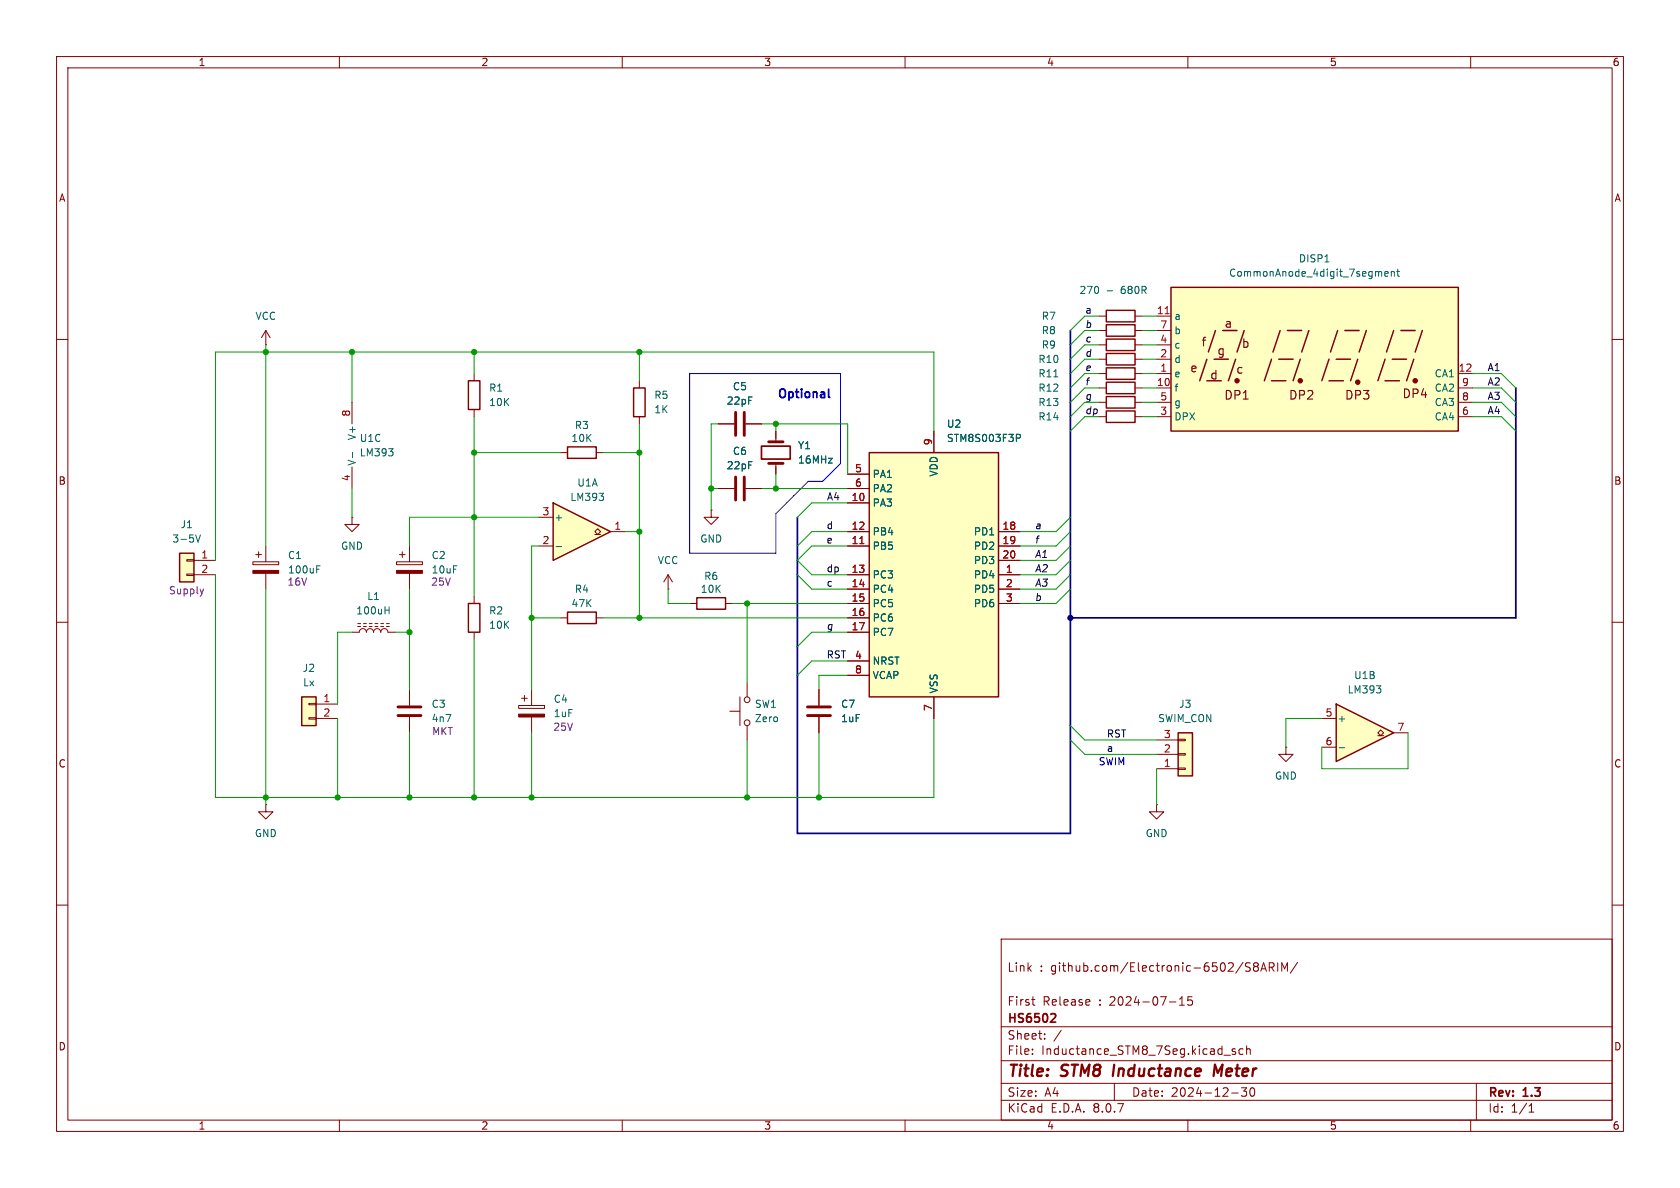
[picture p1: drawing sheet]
<svg xmlns="http://www.w3.org/2000/svg" width="297mm" height="210mm" viewBox="0 0 297 210" stroke-linecap="round" stroke-linejoin="round" font-family="sans-serif">
<g fill="none" stroke="#840000" stroke-width=".18">
<path d="M10 10h277v190h-277zM12 12h273v186h-273zM60 10v2M110 10v2M160 10v2M210 10v2M260 10v2M10 60h2M285 60h2M10 110h2M285 110h2M10 160h2"/>
<path d="M177 166h108v32h-108zM182.4 176.7h.6M182.7 177.6l.3 .1M192.6 176.8l.1 .3-.7 .1M206.7 177.1h1.2M208.5 177.7h.9M208.5 176.6l.5-.4v1.5M210.7 176.2h-.7v.7l.2-.1h.5l.1 .3-.1 .5-.2 .1-.5-.1M220.7 171l.3 .3v.3l-.3 .1M220.8 170.2l.2 .1M221.9 170.8l-.3-.2 .3-.4 .4 .1 .2 .2-.3 .3M221.9 170.8l-.3 .3 .1 .5 .2 .1 .4-.1 .2-.2-.1-.4-.2-.2"/>
<path d="M221.9 170.8h.3M222.9 171.7l.5-1.5 .5 1.5M223 171.3h.7M224.4 171l.7-.1 .1-.2v-.4l-.2-.1h-.6v1.5M224.7 171l.5 .7M225.9 170.2v1.5M226.6 171.7v-1.5l.5 1.1 .5-1.1v1.5M229.4 170.1l-1.3 2M285 160h2M60 198v2M110 198v2M160 198v2"/>
<path d="M177 194.5h108M177 191.5h108M177 187.5h108M177 181.5h108M182.5 186.3v.1M182.5 185.5v.1M184.7 183.6v.1M184.7 182.8v.1M187.6 182.1l-1.3 2M197 191.5v3M210 198v2M217.7 193.2h1.2"/>
<path d="M218.4 185.5l-.4-.1-.2 .2 .1 .2 .5 .2v.3h-.6M219.5 192.3h.9l-.5 .6 .4 .1v.7l-.2 .1h-.4l-.2-.1M219.7 185.5l-.4-.1-.3 .3v.4l.2 .2h.5M220.4 184.9v1.5M220.4 185.5l.2-.1 .4 .1v.9M221.1 192.4l.2-.1a.81 .81 0 0 1 .6 .6 .81 .81 0 0 1-.3 .8l-.1 .1a.81 .81 0 0 1-.4-1.4zM260 198v2M261 191.5v6.5M270.3 196.6h.9M270.3 195.5l.4-.4v1.5"/>
</g>
<path d="M197 188.2l-.3 2M216.1 188.2l-.8 1.4-.5-1.4-.3 2" fill="none" stroke="#840000" stroke-width=".4"/>
<path d="M186 179.2l.5 .1 .1 .3-.9 1.1h.9" fill="none" stroke="#840000" stroke-width=".3"/>
<path d="M236.2 124.5l10.2 5-10.2 5.1z" fill="#ffffc2"/>
<path d="M195.6 54.9h5.1v2h-5.1zM195.6 59.9h5.1v2.1h-5.1zM195.6 67.6h5.1v2h-5.1zM195.6 70.1h5.1v2h-5.1zM82.8 106.7h2v5.1h-2zM236.2 124.5l10.2 5-10.2 5.1z" fill="none" stroke="#840000" stroke-width=".25"/>
<g fill="none" stroke="#840000" stroke-width=".18">
<path d="M194.3 55.9h1.3M200.7 55.9h1.2M194.3 68.6h1.3M194.3 61h1.3M194.3 71.1h1.3M200.7 68.6h1.2M200.7 61h1.2M200.7 71.1h1.2M62.2 91.4v1.3h1.3l-1.3 1.3-1.2-1.3h1.2M62.2 91.4h.1M83.8 105.4v1.3M83.8 111.8v1.2"/>
<path d="M72.4 121.9v2.8M72.4 126.7v2.8M233.7 127h2.5M233.7 132.1h2.5M243.6 130h.5l-.5-.5 .5-.5 .5 .5-.5 .5h.5M246.4 129.5h2.5"/>
</g>
<path d="M195.7 51.4h1M236.7 132.2h1M243.3 121.2h.8l-.4 .5M244.1 121.8v.6" fill="none" stroke="#006464" stroke-width=".18"/>
<path d="M70.4 126.5h4M70.4 125h4" fill="none" stroke="#840000" stroke-width=".51"/>
<path d="M97.8 88.9l10.1 5.1-10.1 5.1z" fill="#ffffc2"/>
<path d="M97.8 88.9l10.1 5.1-10.1 5.1z" fill="none" stroke="#840000" stroke-width=".25"/>
<path d="M95.2 96.5h2.6M95.2 91.4h2.6M105.2 94.5h.5l-.5-.5 .5-.5 .5 .5-.5 .5h.5M107.9 94h2.6M91.7 124.7h4.6v.5h-4.6zM92.2 123.4h1M92.7 122.9v1.1M94 121.9v2.8M94 126.7v2.8M227.3 132.1v1.3h1.3l-1.3 1.2-1.2-1.2h1.2M227.3 132.1h.1" fill="none" stroke="#840000" stroke-width=".18"/>
<path d="M98.3 96.6h1M105.9 87.2h.8l-.4 .5M106.6 87.8v.5" fill="none" stroke="#006464" stroke-width=".18"/>
<path d="M91.7 126.2h4.6v.5h-4.6z" fill="#840000" stroke="#840000" stroke-width=".18"/>
<path d="M31.7 97.8h2.6v5.1h-2.6z" fill="#ffffc2"/>
<g fill="none" stroke="#840000" stroke-width=".18">
<path d="M194.3 58.4h1.3M200.7 58.4h1.2M83.8 66v1.3M83.8 72.4v1.3M113 67.3v1.3M113 73.7v1.2M127 74.9h2.8M131.8 74.9h2.8M137.2 76.2v1.9M194.3 73.7h1.3M194.3 63.5h1.3M194.3 66h1.3"/>
<path d="M200.7 73.7h1.2M200.7 63.5h1.2M200.7 66h1.2M33 98.9h1.3v.3h-1.3zM34.3 99.1h3.8M44.7 99.3h4.6v.5h-4.6zM45.2 98h1M45.7 97.5v1.1M47 96.5v2.8M99.1 80h1.2M105.4 80h1.3M125.7 90.2v1.2h1.3l-1.3 1.3-1.2-1.3h1.2"/>
<path d="M125.7 90.2h.1M137.2 81.9v1.9M33 101.5h1.3v.2h-1.3zM34.3 101.6h3.8M47 101.3v2.8M118.1 104.1h.1M118.1 101.6l-.8 1.3M118.1 101.6v2.5M118.1 101.6l.8 1.3M121.9 106.7h1.3M128.3 106.7h1.2M144.8 121.9v2.8"/>
<path d="M144.8 126.7v2.8M204.5 142.2v1.3h1.2l-1.2 1.3-1.3-1.3h1.3M204.5 142.2h.1"/>
</g>
<path d="M195.6 57.4h5.1v2h-5.1zM82.8 67.3h2v5.1h-2zM100.3 79h5.1v2h-5.1zM112 68.6h2v5.1h-2zM195.6 72.6h5.1v2.1h-5.1zM195.6 62.5h5.1v2h-5.1zM195.6 65h5.1v2.1h-5.1zM31.7 97.8h2.6v5.1h-2.6zM123.2 105.7h5.1v2h-5.1z" fill="none" stroke="#840000" stroke-width=".25"/>
<path d="M186.3 66.6h.7M34.6 94.6l.4 1.2 .4-1.2M56 100.6h.4M56 100h.6" fill="none" stroke="#006464" stroke-width=".18"/>
<path d="M36 104.1l-.3 .9" fill="none" stroke="#840084" stroke-width=".18"/>
<path d="M130 72.9v4.1M131.6 72.9v4.1M135.9 78.1h2.5M135.9 81.9h2.5M142.7 126.5h4.1M142.7 125h4.1" fill="none" stroke="#840000" stroke-width=".51"/>
<path d="M134.6 78.9h5.1v2.3h-5.1z" fill="none" stroke="#840000" stroke-width=".3"/>
<path d="M44.7 100.8h4.6v.5h-4.6z" fill="#840000" stroke="#840000" stroke-width=".18"/>
<path d="M208.3 129.5h2.5v7.7h-2.5z" fill="#ffffc2"/>
<g fill="none" stroke="#840000" stroke-width=".18">
<path d="M47 58.4l-.8 1.3M47 58.4v2.6M47 58.4l.8 1.3M47 61h.1M62.2 71.1v3.8M62.2 82.6v3.8M62.2 111.8h1.3a.64 .64 0 0 1 .6-.7 .64 .64 0 0 1 .7 .7 .64 .64 0 0 1 .6-.7 .64 .64 0 0 1 .6 .7 .64 .64 0 0 1 .7-.7 .64 .64 0 0 1 .6 .7 .64 .64 0 0 1 .6-.7 .64 .64 0 0 1 .7 .7h1.2M63.2 110.7h.6M63.2 110.2h.6M64.3 110.7h.5M64.3 110.2h.5M65.3 110.7h.5"/>
<path d="M65.3 110.2h.5M66.3 110.7h.5M66.3 110.2h.5M67.3 110.7h.5M67.3 110.2h.5M68.3 110.7h.5M68.3 110.2h.5M99.1 109.2h1.2M105.4 109.2h1.3M129 125.7h1.8M130.8 123.2v5.1M132.1 120.7v2.5"/>
<path d="M132.1 128.3v2.5M204.5 135.9h3.8M204.5 133.4h3.8M204.5 130.8h3.8M208.3 130.7h1.2v.2h-1.2zM208.3 133.2h1.2v.3h-1.2zM208.3 135.8h1.2v.2h-1.2z"/>
<circle cx="132.1" cy="123.7" r=".51"/>
<circle cx="132.1" cy="127.8" r=".51"/>
</g>
<path d="M100.3 108.2h5.1v2h-5.1zM208.3 129.5h2.5v7.7h-2.5z" fill="none" stroke="#840000" stroke-width=".25"/>
<path d="M62.3 80v.9M68.7 79.3h.8l-.4 .5M69.4 79.9v.6M68.1 107.9h.7M68.8 107.3v1.2" fill="none" stroke="#006464" stroke-width=".18"/>
<path d="M207 50.8h50.8v25.4h-50.8z" fill="#ffffc2"/>
<g fill="none" stroke="#840000" stroke-width=".25">
<path d="M207 50.8h50.8v25.4h-50.8zM214.9 58.4l-1.3 3.8M216.2 58.4h2.5M220 58.4l-1.3 3.8M226.3 58.4l-1.3 3.8M227.6 58.4h2.5M231.4 58.4l-1.3 3.8M236.5 58.4l-1.3 3.8M237.7 58.4h2.6M241.6 58.4l-1.3 3.8M246.4 58.4l-1.3 3.8M247.6 58.4h2.6"/>
<path d="M251.5 58.4l-1.3 3.8M213.4 63.5l-1.3 3.8M213.4 67.3h2.5M214.6 63.5h2.6M218.4 63.5l-1.2 3.8M224.8 67.3h2.5M224.8 63.5l-1.3 3.8M226.1 63.5h2.5M229.9 63.5l-1.3 3.8M234.9 67.3h2.6M234.9 63.5l-1.2 3.8M236.2 63.5h2.6"/>
<path d="M240 63.5l-1.2 3.8M244.9 67.3h2.5M244.9 63.5l-1.3 3.8M246.1 63.5h2.6M249.9 63.5l-1.2 3.8"/>
</g>
<g fill="#840000" stroke="#840000" stroke-width=".25">
<circle cx="218.7" cy="67.3" r=".36"/>
<circle cx="229.9" cy="67.3" r=".36"/>
<circle cx="240" cy="67.6" r=".36"/>
<circle cx="250.2" cy="67.3" r=".36"/>
</g>
<path d="M204.5 55.9h2.5M204.5 58.4h2.5M204.5 66h2.5M204.5 68.6h2.5M204.5 63.5h2.5M204.5 73.7h2.5M204.5 61h2.5M204.5 71.1h2.5M257.8 66h2.5M257.8 68.6h2.5M257.8 73.7h2.5M257.8 71.1h2.5" fill="none" stroke="#840000" stroke-width=".18"/>
<path d="M206 55.5h.7" fill="none" stroke="#a90000" stroke-width=".18"/>
<path d="M234.2 46.3h.7M243.9 48l.4 .2v.6M244.8 48.4l.6-.1v-.2l-.4-.1-.2 .2 .1 .6h.5M246 48.1l.1-.1 .3 .1 .1 .7M246 48v.8M246.9 48h.5M247.1 47.6v1.1l.3 .1" fill="none" stroke="#006464" stroke-width=".18"/>
<path d="M153.7 80h22.8v43.2h-22.8z" fill="#ffffc2"/>
<path d="M153.7 80h22.8v43.2h-22.8z" fill="none" stroke="#840000" stroke-width=".25"/>
<g fill="none" stroke="#840000" stroke-width=".18">
<path d="M165.1 76.2v3.8M70.1 99.3h4.6v.5h-4.6zM70.6 98h1M71.1 97.5v1.1M72.4 96.5v2.8M127 86.4h2.8M131.8 86.4h2.8M149.9 88.9h3.8M149.9 96.5h3.8M149.9 94h3.8M149.9 83.8h3.8M149.9 86.4h3.8"/>
<path d="M176.5 96.5h3.8M176.5 94h3.8M176.5 99.1h3.8M72.4 101.3v2.8M149.9 101.6h3.8M149.9 104.1h3.8M149.9 106.7h3.8M149.9 109.2h3.8M149.9 111.8h3.8M149.9 116.8h3.8M149.9 119.4h3.8M176.5 101.6h3.8"/>
<path d="M176.5 104.1h3.8M176.5 106.7h3.8M165.1 123.2v3.8M47 142.2v1.3h1.3l-1.3 1.3-1.3-1.3h1.3M47 142.2h.1"/>
</g>
<path d="M152 96.1h.7" fill="none" stroke="#a90000" stroke-width=".18"/>
<path d="M179.7 76.8h.5l.2 .2-.1 .4h-.6" fill="none" stroke="#006464" stroke-width=".18"/>
<path d="M130 84.3v4.1M131.6 84.3v4.1" fill="none" stroke="#840000" stroke-width=".51"/>
<path d="M70.1 100.8h4.6v.5h-4.6z" fill="#840000" stroke="#840000" stroke-width=".18"/>
<path d="M53.3 123.2h2.6v5.1h-2.6z" fill="#ffffc2"/>
<g fill="none" stroke="#840000" stroke-width=".18">
<path d="M127 74.9h2.8M131.8 74.9h2.8M137.2 76.2v1.3M165.1 76.2v3.8M127 86.4h2.8M131.8 86.4h2.8M137.2 82.6v1.2M149.9 88.9h3.8M149.9 96.5h3.8M149.9 94h3.8M149.9 83.8h3.8M149.9 86.4h3.8"/>
<path d="M176.5 96.5h3.8M176.5 94h3.8M176.5 99.1h3.8M149.9 101.6h3.8M149.9 104.1h3.8M149.9 106.7h3.8M149.9 109.2h3.8M149.9 111.8h3.8M149.9 116.8h3.8M149.9 119.4h3.8M176.5 101.6h3.8M176.5 104.1h3.8"/>
<path d="M176.5 106.7h3.8M54.6 126.9h1.3v.2h-1.3zM54.6 124.3h1.3v.3h-1.3zM55.9 124.5h3.8M55.9 127h3.8M144.8 121.9v2.8M144.8 126.7v2.8M165.1 123.2v3.8"/>
</g>
<path d="M53.3 123.2h2.6v5.1h-2.6z" fill="none" stroke="#840000" stroke-width=".25"/>
<path d="M146.5 68.8v1.3l.2 .2" fill="none" stroke="#0000c2" stroke-width=".3"/>
<path d="M121.9 66h26.7v15.9l-3.2 3.2h-2.5l-5.7 5.7v7h-15.3z" fill="none" stroke="#0000c2" stroke-width=".18"/>
<path d="M189.2 58.4v88.9h-48.2v-55.9M268 68.6v40.6h-78.8" fill="none" stroke="#000084" stroke-width=".3"/>
<g fill="none" stroke="#009600" stroke-width=".18">
<path d="M194.3 55.9h-2.5l-2.6 2.5M194.3 58.4h-2.5l-2.6 2.6M201.9 55.9h2.6M201.9 58.4h2.6M47 61v35.5M62.2 62.2v8.9M83.8 62.2v3.8M83.8 73.7v31.7M113 62.2v5.1M113 74.9v34.3M127 74.9h-1.3v15.3M134.6 74.9h15.3v8.9"/>
<path d="M137.2 74.9v1.3M165.1 76.2v-14h-127v36.9M191.8 73.7l-2.6 2.5M194.3 66h-2.5l-2.6 2.6M194.3 71.1h-2.5l-2.6 2.6M194.3 68.6h-2.5l-2.6 2.5M194.3 63.5h-2.5l-2.6 2.5M194.3 61h-2.5l-2.6 2.5M201.9 66h2.6M201.9 71.1h2.6M201.9 68.6h2.6M201.9 73.7h2.6"/>
<path d="M201.9 63.5h2.6M201.9 61h2.6M260.3 66h5.1l2.6 2.6M260.3 71.1h5.1l2.6 2.6M260.3 68.6h5.1l2.6 2.5M260.3 73.7h5.1l2.6 2.5M62.2 86.4v5M83.8 80h15.3M95.2 96.5h-1.2v25.4M95.2 91.4h-22.8v5.1M106.7 80h6.3M110.5 94h2.5"/>
<path d="M125.7 86.4h1.3M134.6 86.4h15.3M137.2 83.8v2.6M149.9 94h-6.4l-2.5 2.5M149.9 96.5h-6.4l-2.5 2.6 2.5 2.5h6.4M149.9 88.9h-6.4l-2.5 2.5M189.2 96.5l-2.5 2.6h-6.4M189.2 91.4l-2.5 2.6h-6.4M189.2 99.1l-2.5 2.5h-6.4M189.2 94l-2.5 2.5h-6.4M38.1 101.6v39.4h127v-14M47 104.1v38.1"/>
<path d="M62.2 111.8h-2.5v12.7M69.8 111.8h2.6M72.4 104.1v17.8M83.8 113v28M94 109.2h5.1M106.7 109.2h43.2M118.1 104.1v2.6h3.8M129.5 106.7h20.4M132.1 106.7v14M141 101.6l2.5 2.5h6.4M149.9 119.4h-5.1v2.5M149.9 116.8h-6.4l-2.5 2.6"/>
<path d="M149.9 111.8h-6.4l-2.5 2.5M189.2 101.6l-2.5 2.5h-6.4M189.2 104.1l-2.5 2.6h-6.4M59.7 127v14M72.4 129.5v11.5M94 129.5v11.5M132.1 130.8v10.2M144.8 129.5v11.5M189.2 130.8l2.6 2.6h12.7M189.2 128.3l2.6 2.5h12.7M204.5 135.9v6.3M233.7 127h-6.4v5.1"/>
<path d="M248.9 129.5v6.4h-15.2v-3.8"/>
</g>
<path d="M179.7 76.8h.5l.2 .2-.1 .4h-.6" fill="none" stroke="#006464" stroke-width=".18"/>
<path d="M152 96.1h.7" fill="none" stroke="#a90000" stroke-width=".18"/>
<circle cx="189.2" cy="109.2" r=".46" fill="#000084" stroke="#000084" stroke-width=".18"/>
<g fill="#009600" stroke="#009600" stroke-width=".18">
<circle cx="144.8" cy="141" r=".46"/>
<circle cx="132.1" cy="106.7" r=".46"/>
<circle cx="132.1" cy="141" r=".46"/>
<circle cx="62.2" cy="62.2" r=".46"/>
<circle cx="83.8" cy="62.2" r=".46"/>
<circle cx="47" cy="62.2" r=".46"/>
<circle cx="83.8" cy="80" r=".46"/>
<circle cx="137.2" cy="86.4" r=".46"/>
<circle cx="137.2" cy="74.9" r=".46"/>
<circle cx="125.7" cy="86.4" r=".46"/>
<circle cx="113" cy="80" r=".46"/>
<circle cx="113" cy="62.2" r=".46"/>
<circle cx="113" cy="94" r=".46"/>
<circle cx="113" cy="109.2" r=".46"/>
<circle cx="83.8" cy="91.4" r=".46"/>
<circle cx="72.4" cy="111.8" r=".46"/>
<circle cx="94" cy="109.2" r=".46"/>
<circle cx="59.7" cy="141" r=".46"/>
<circle cx="72.4" cy="141" r=".46"/>
<circle cx="83.8" cy="141" r=".46"/>
<circle cx="94" cy="141" r=".46"/>
<circle cx="47" cy="141" r=".46"/>
</g>
<g font-size="2.8" fill="#840000">
<text x="178" y="190.9">Title:</text>
<text x="187.7" y="190.9">STM8</text>
<text x="197.6" y="190.9">Inductance</text>
<text x="216.2" y="190.9">Meter</text>
</g>
<g font-size="2.1" fill="#840000">
<text x="216.3" y="58.2">a</text>
<text x="212.3" y="61.5">f</text>
<text x="215.1" y="63">g</text>
<text x="219.4" y="61.8">b</text>
<text x="210.3" y="66.1">e</text>
<text x="213.8" y="67.3">d</text>
<text x="216.3" y="70.9">DP1</text>
<text x="218.4" y="66.3">c</text>
<text x="227.7" y="70.9">DP2</text>
<text x="237.6" y="70.9">DP3</text>
<text x="247.8" y="70.6">DP4</text>
<text x="178" y="172">Link</text>
<text x="183.8" y="172">: github.com/Electronic-6502/S8ARIM/</text>
<text x="178" y="178">First</text>
<text x="184.3" y="178">Release</text>
<text x="194.3" y="178">: 2024-07-15</text>
<text x="178" y="184">Sheet:</text>
<text x="178" y="181.2">HS6502</text>
<text x="178" y="186.7">File:</text>
<text x="184.1" y="186.7">Inductance_STM8_7Seg.kicad_sch</text>
<text x="178" y="196.9">KiCad</text>
<text x="178" y="194.1">Size:</text>
<text x="184.7" y="194.1">A4</text>
<text x="185.7" y="196.9">E.D.A.</text>
<text x="193.3" y="196.9">8.0.7</text>
<text x="200" y="194.1">Date:</text>
<text x="207" y="194.1">2024-12-30</text>
<text x="263" y="194.3">Rev:</text>
<text x="263" y="196.9">Id:</text>
<text x="267.1" y="196.9">1/1</text>
<text x="269.4" y="194.3">1.3</text>
</g>
<text font-size="2.1" fill="#0000c2" x="137.3" y="70.8">Optional</text>
<g font-size="1.8" fill="#840000">
<text x="35" y="11.9">1</text>
<text x="85" y="11.9">2</text>
<text x="135" y="11.9">3</text>
<text x="185" y="11.9">4</text>
<text x="235" y="11.9">5</text>
<text x="285" y="11.9">6</text>
<text x="10.3" y="35.9">A</text>
<text x="285.3" y="35.9">A</text>
<text x="10.3" y="85.9">B</text>
<text x="285.3" y="85.9">B</text>
<text x="10.3" y="135.9">C</text>
<text x="285.3" y="135.9">C</text>
<text x="10.3" y="185.9">D</text>
<text x="285.3" y="185.9">D</text>
<text x="35" y="199.9">1</text>
<text x="85" y="199.9">2</text>
<text x="135" y="199.9">3</text>
<text x="185" y="199.9">4</text>
<text x="235" y="199.9">5</text>
<text x="285" y="199.9">6</text>
</g>
<g font-size="1.8" fill="#006464">
<text x="229.5" y="46.6">DISP1</text>
<text x="190.7" y="52.2">270</text>
<text x="198.3" y="52.2">680R</text>
<text x="217.2" y="49.1">CommonAnode_4digit_7segment</text>
<text x="45.1" y="56.7">VCC</text>
<text x="184.1" y="56.7">R7</text>
<text x="184.1" y="59.3">R8</text>
<text x="207.5" y="56.7">a</text>
<text x="207.5" y="59.3">b</text>
<text x="183.5" y="64.4">R10</text>
<text x="184.1" y="61.8">R9</text>
<text x="207.5" y="64.4">d</text>
<text x="207.5" y="61.8">c</text>
<text x="86.4" y="69.4">R1</text>
<text x="86.4" y="72">10K</text>
<text x="115.6" y="70.7">R5</text>
<text x="128.4" y="71.7">22pF</text>
<text x="129.5" y="69.2">C5</text>
<text x="183.5" y="69.4">R12</text>
<text x="183.5" y="72">R13</text>
<text x="183.5" y="66.9">R11</text>
<text x="207.5" y="66.9">e</text>
<text x="207.5" y="69.4">f</text>
<text x="207.5" y="72">g</text>
<text x="253.5" y="66.9">CA1</text>
<text x="253.5" y="72">CA3</text>
<text x="253.5" y="69.4">CA2</text>
<text x="63.1" y="77.9" transform="rotate(-90 63.1 77.9)">V+</text>
<text x="101.5" y="76">R3</text>
<text x="115.6" y="73.3">1K</text>
<text x="167.3" y="75.8">U2</text>
<text x="183.5" y="74.5">R14</text>
<text x="207.5" y="74.5">DPX</text>
<text x="253.5" y="74.5">CA4</text>
<text x="63.1" y="82.4" transform="rotate(-90 63.1 82.4)">V-</text>
<text x="63.5" y="78.3">U1C</text>
<text x="63.5" y="80.9">LM393</text>
<text x="100.9" y="78.3">10K</text>
<text x="128.4" y="83.2">22pF</text>
<text x="129.5" y="80.6">C6</text>
<text x="141" y="79.6">Y1</text>
<text x="141" y="82.1">16MHz</text>
<text x="167.3" y="78.3">STM8S003F3P</text>
<text x="100.7" y="88.7">LM393</text>
<text x="102" y="86.2">U1A</text>
<text x="154.2" y="89.8">PA3</text>
<text x="154.2" y="84.7">PA1</text>
<text x="154.2" y="87.2">PA2</text>
<text x="166" y="84.3" transform="rotate(-90 166 84.3)">VDD</text>
<text x="31.8" y="93.6">J1</text>
<text x="97.9" y="92.3">+</text>
<text x="154.2" y="94.8">PB4</text>
<text x="172.1" y="94.8">PD1</text>
<text x="30.4" y="96.1">3-5V</text>
<text x="50.8" y="99">C1</text>
<text x="50.8" y="101.6">100uF</text>
<text x="60.2" y="97.4">GND</text>
<text x="76.2" y="99">C2</text>
<text x="76.2" y="101.6">10uF</text>
<text x="116.2" y="99.9">VCC</text>
<text x="123.7" y="96.1">GND</text>
<text x="154.2" y="97.4">PB5</text>
<text x="172.1" y="97.4">PD2</text>
<text x="172.1" y="99.9">PD3</text>
<text x="64.8" y="106.3">L1</text>
<text x="100.9" y="107.5">47K</text>
<text x="101.5" y="105">R4</text>
<text x="123.8" y="105">10K</text>
<text x="124.4" y="102.7">R6</text>
<text x="154.2" y="102.5">PC3</text>
<text x="154.2" y="105">PC4</text>
<text x="154.2" y="107.5">PC5</text>
<text x="172.1" y="102.5">PD4</text>
<text x="172.1" y="105">PD5</text>
<text x="172.1" y="107.5">PD6</text>
<text x="62.9" y="108.8">100uH</text>
<text x="86.4" y="108.8">R2</text>
<text x="86.4" y="111.4">10K</text>
<text x="154.2" y="110.1">PC6</text>
<text x="154.2" y="112.6">PC7</text>
<text x="53.4" y="119">J2</text>
<text x="154.2" y="117.7">NRST</text>
<text x="53.5" y="121.5">Lx</text>
<text x="76.2" y="125.3">C3</text>
<text x="97.8" y="124.4">C4</text>
<text x="133.4" y="125.3">SW1</text>
<text x="148.6" y="125.3">C7</text>
<text x="154.2" y="120.2">VCAP</text>
<text x="166" y="122.7" transform="rotate(-90 166 122.7)">VSS</text>
<text x="208.4" y="125.3">J3</text>
<text x="238.1" y="122.8">LM393</text>
<text x="239.3" y="120.2">U1B</text>
<text x="76.2" y="127.9">4n7</text>
<text x="97.8" y="127">1uF</text>
<text x="133.4" y="127.9">Zero</text>
<text x="148.6" y="127.9">1uF</text>
<text x="204.6" y="127.9">SWIM_CON</text>
<text x="236.3" y="127.9">+</text>
<text x="225.3" y="138">GND</text>
<text x="45" y="148.2">GND</text>
<text x="202.4" y="148.2">GND</text>
</g>
<g font-size="1.8" fill="#0f0f0f">
<text x="191.8" y="55.5">a</text>
<text x="191.8" y="58.1">b</text>
<text x="191.8" y="65.7">e</text>
<text x="191.8" y="60.6">c</text>
<text x="191.8" y="63.2">d</text>
<text x="262.9" y="65.7">A1</text>
<text x="191.8" y="68.2">f</text>
<text x="191.8" y="70.8">g</text>
<text x="262.9" y="68.2">A2</text>
<text x="262.9" y="70.8">A3</text>
<text x="262.9" y="73.3">A4</text>
<text x="146.1" y="88.6">A4</text>
<text x="146" y="93.6">d</text>
<text x="182.9" y="93.6">a</text>
<text x="146" y="96.2">e</text>
<text x="146" y="101.3">dp</text>
<text x="182.9" y="98.7">A1</text>
<text x="182.9" y="101.3">A2</text>
<text x="182.9" y="96.2">f</text>
<text x="146" y="103.8">c</text>
<text x="182.9" y="106.3">b</text>
<text x="182.9" y="103.8">A3</text>
<text x="146" y="111.4">g</text>
<text x="146" y="116.5">RST</text>
<text x="195.6" y="130.5">RST</text>
<text x="195.6" y="133">a</text>
</g>
<g font-size="1.8" fill="#a90000">
<text x="204.4" y="55.6">11</text>
<text x="205" y="58.2">7</text>
<text x="205" y="65.8">1</text>
<text x="205" y="63.2">2</text>
<text x="205" y="60.7">4</text>
<text x="257.8" y="65.8">12</text>
<text x="204.4" y="68.3">10</text>
<text x="205" y="70.9">5</text>
<text x="258.4" y="70.9">8</text>
<text x="258.4" y="68.3">9</text>
<text x="62" y="73.7" transform="rotate(-90 62 73.7)">8</text>
<text x="205" y="73.4">3</text>
<text x="258.4" y="73.4">6</text>
<text x="151.1" y="83.6">5</text>
<text x="164.8" y="78.8" transform="rotate(-90 164.8 78.8)">9</text>
<text x="62" y="85.2" transform="rotate(-90 62 85.2)">4</text>
<text x="150.5" y="88.6">10</text>
<text x="151.1" y="86.1">6</text>
<text x="95.8" y="91.2">3</text>
<text x="108.5" y="93.7">1</text>
<text x="150.5" y="93.7">12</text>
<text x="177.1" y="93.7">18</text>
<text x="35.5" y="98.8">1</text>
<text x="35.5" y="101.3">2</text>
<text x="95.8" y="96.3">2</text>
<text x="150.5" y="96.3">11</text>
<text x="150.5" y="101.3">13</text>
<text x="177.1" y="96.3">19</text>
<text x="177.1" y="98.8">20</text>
<text x="177.7" y="101.3">1</text>
<text x="150.5" y="103.9">14</text>
<text x="150.5" y="106.4">15</text>
<text x="177.7" y="103.9">2</text>
<text x="177.7" y="106.4">3</text>
<text x="150.5" y="109">16</text>
<text x="150.5" y="111.5">17</text>
<text x="151.1" y="116.6">4</text>
<text x="151.1" y="119.1">8</text>
<text x="57.1" y="124.2">1</text>
<text x="164.8" y="125.8" transform="rotate(-90 164.8 125.8)">7</text>
<text x="57.1" y="126.7">2</text>
<text x="205.7" y="130.6">3</text>
<text x="234.2" y="126.7">5</text>
<text x="234.2" y="131.8">6</text>
<text x="246.9" y="129.3">7</text>
<text x="205.7" y="135.6">1</text>
<text x="205.7" y="133.1">2</text>
</g>
<text font-size="1.8" fill="#009600" x="191.8" y="73.3">dp</text>
<g font-size="1.8" fill="#840084">
<text x="29.8" y="105.3">Supply</text>
<text x="50.7" y="103.7">16V</text>
<text x="76.1" y="103.7">25V</text>
<text x="76.3" y="130.1">MKT</text>
<text x="97.7" y="129.4">25V</text>
</g>
<text font-size="1.8" fill="#0000c2" x="194.1" y="135.5">SWIM</text>
</svg>
